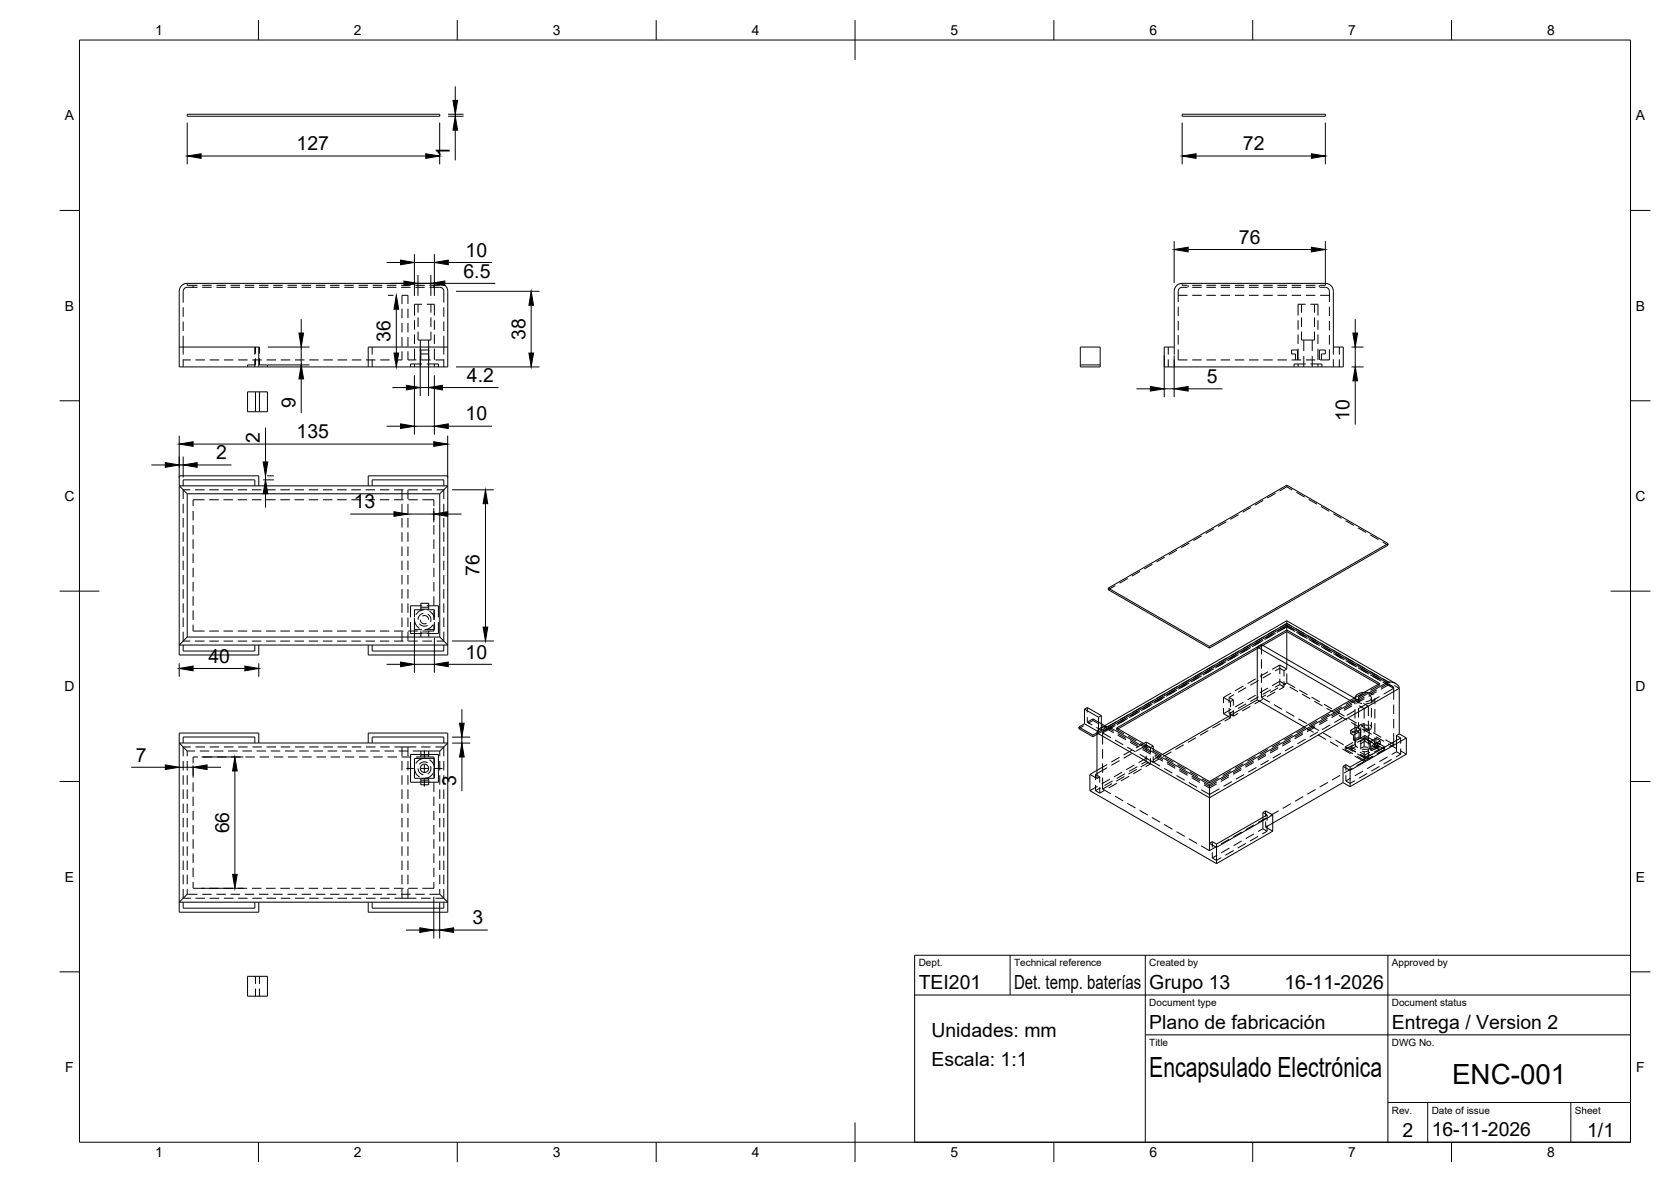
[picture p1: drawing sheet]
<svg xmlns="http://www.w3.org/2000/svg" width="420mm" height="297mm" viewBox="0 0 420 297" stroke-linecap="round" stroke-linejoin="round" font-family="sans-serif">
<!-- layer: Hidden -->
<g fill="none" stroke="#000" stroke-width=".25">
<path d="M46.1 77.2v2.4M47.1 71.2v.5h2.6M48.6 71.7v.5M49.7 72.2h-2.6a1 1 0 0 0-1 1v2.8M50.8 72.2h2.4M50.8 71.7h2.4M54.4 72.2h2.4M54.4 71.7h2.4M58 72.2h2.4M58 71.7h2.4M61.6 72.2h2.3M61.6 71.7h2.3"/>
<path d="M65.1 72.2h2.4M65.1 71.7h2.4M68.7 72.2h2.4M68.7 71.7h2.4M72.3 72.2h2.4M72.3 71.7h2.4M75.8 72.2h2.4M75.8 71.7h2.4M79.4 72.2h2.4M79.4 71.7h2.4M83 72.2h2.4M83 71.7h2.4"/>
<path d="M86.6 72.2h2.3M86.6 71.7h2.3M90.1 72.2h2.4M90.1 71.7h2.4M93.7 72.2h2.4M93.7 71.7h2.4M97.3 72.2h2.4M97.3 71.7h2.4M100.9 72.2h2.3M100.9 71.7h2.3M101.1 76.4v-2.2h1.5v2.2M101.1 77.6v2.4"/>
<path d="M102.6 77.6v2.4M104.4 72.2h2.4M104.4 71.7h2.4M105.1 76.5v2.1M105.1 79.8v2.4M106.1 76.5h-1.9v2.8M107.3 76.5h1.9v2.8M108 72.2h2.6a1 1 0 0 1 1 1v2.8M108.4 76.5v2.1M108.4 79.8v2.4M109.1 71.7v.5M110.6 71.2v.5h-2.6"/>
<path d="M111.6 77.2v2.4M296.2 74.2h2.4M296.2 77.1v2.3M297.2 71.2v.5h1.4M298.6 72.2h-1.4a1 1 0 0 0-1 1v2.7M298.7 71.7v.5M299.8 74.2h2.4M299.8 72.2h2.4M299.8 71.7h2.4M303.3 74.2h2.4M303.3 72.2h2.4M303.3 71.7h2.4"/>
<path d="M306.9 74.2h2.4M306.9 72.2h2.4M306.9 71.7h2.4M310.5 74.2h2.4M310.5 72.2h2.4M310.5 71.7h2.4M314 74.2h2.4M314 72.2h2.4M314 71.7h2.4M317.6 74.2h2.4M317.6 72.2h2.4M317.6 71.7h2.4"/>
<path d="M321.2 74.2h2.4M321.2 72.2h2.4M321.2 71.7h2.4M324.8 74.2h2.4M324.8 72.2h2.4M324.8 71.7h2.4M327.3 76.5v2.1M327.3 79.8v2.4M328.3 76.5h-1.9v2.8M328.4 74.2h2.3M328.4 72.2h2.3M328.4 71.7h2.3"/>
<path d="M329.5 76.5h1.9v2.8M330.5 76.5v2.1M330.5 79.8v2.4M331.7 71.7v.5M331.9 72.2h1.3a1 1 0 0 1 1.1 1v2.7M331.9 74.2h2.4M333.2 71.2v.5h-1.3M334.3 77.1v2.3M46.1 90.5h1.9M46.1 80.8v2.4M46.1 84.4v4.7M46.1 90.3v1.9"/>
<path d="M49.1 90.5h2.4M52.7 90.5h2.4M56.3 90.5h2.4M59.9 90.5h2.4M63.5 90.5h2.3M64.1 87.2v1.9M64.1 90.3v1.9M64.2 87.2v1.7M64.2 90.1v1.6h-1.9v.5M65.1 87.2h.1v1.7M65.2 90.1v1.6h2v.5M67 90.5h2.4"/>
<path d="M70.6 90.5h2.4M74.2 90.5h2.4M77.7 90.5h2.4M81.3 90.5h2.4M84.9 90.5h2.4M88.5 90.5h2.3M92 90.5h2.4M93.6 87.2v1.9M93.6 90.3v1.9M95.6 90.5h2.4M101.1 88.3v2.2h-1.9M101.1 81.1v2.4"/>
<path d="M101.1 84.7v2.4M102.6 88.3v2.2h2.1M102.6 81.1v2.4M102.6 84.7v2.4M104.2 80.5v2.4M104.2 84.1v2.3M104.2 87.6v2.9M104.2 91.5v.7M105.1 83.3v2.2h3.3v-2.2M105.7 85.5v2.7M105.7 89.4v2.8M105.8 88.9h2"/>
<path d="M105.9 90.5h2.4M106.1 91.5h-2.9v.7M107.3 91.5h2.9v.7M107.8 85.5v6.7M107.8 88h-2v2.5M109.2 80.5v2.4M109.2 84.1v2.3M109.2 87.6v2.9M109.2 91.5v.7M109.5 90.5h2.1M111.6 80.8v2.4M111.6 84.4v4.7"/>
<path d="M111.6 90.3v1.9M293.8 87.2v1.9M293.8 90.3v1.9M295.3 87.2v1.9M295.3 90.3v1.9M296.2 87.8v2.7h2.4M296.2 80.7v2.3M296.2 84.2v2.4M299.8 90.5h2.4M303.3 90.5h2.4M306.9 90.5h2.4M310.5 90.5h2.4"/>
<path d="M314 90.5h2.4M317.6 90.5h2.4M321.2 90.5h2.4M324.8 90.5h2.4M325.8 90.5v-1.6h-1v-.9h1.4v2.5M326.4 80.5v2.4M326.4 84.1v2.3M326.4 87.6v2.9M326.4 91.5v.7M327.3 83.3v2.2h3.2v-2.2M327.8 85.5v2.7M327.8 89.4v2.8"/>
<path d="M328.3 91.5h-2.9v.7M328.4 90.5h2.3M329.5 91.5h2.9v.7M329.9 85.5v2.7M329.9 89.4v2.8M331.4 80.5v2.4M331.4 84.1v2.3M331.4 87.6v2.9M331.4 91.5v.7M331.7 90.5v-2.5h1.5v.9h-.9v1.6M334.3 87.8v2.7h-2.4M334.3 80.7v2.3"/>
<path d="M334.3 84.2v2.4M335.3 87.2v1.9M335.3 90.3v1.9M336.8 87.2v1.9M336.8 90.3v1.9M46.1 126.6v2.4M46.1 130.2v2.4M46.1 133.8v2.3M46.1 137.3v2.4M47.9 123.1h-1.8v2.3M48.6 128.4v2.4M48.6 132v2.4"/>
<path d="M48.6 135.5v2.4M48.6 139.1v2.4M49 123.1h2.4M51.4 125.6h-2.8v1.6M52.6 123.1h2.4M52.6 125.6h2.4M56.2 123.1h2.4M56.2 125.6h2.4M59.8 123.1h2.3M59.8 125.6h2.3M63.4 123.1h2.3M63.4 125.6h2.3"/>
<path d="M66.9 123.1h2.4M66.9 125.6h2.4M70.5 123.1h2.4M70.5 125.6h2.4M74.1 123.1h2.3M74.1 125.6h2.3M77.6 123.1h2.4M77.6 125.6h2.4M81.2 123.1h2.4M81.2 125.6h2.4M84.8 123.1h2.4M84.8 125.6h2.4"/>
<path d="M88.3 123.1h2.4M88.3 125.6h2.4M91.9 123.1h2.4M91.9 125.6h2.4M95.5 123.1h2.4M95.5 125.6h2.4M99.1 123.1h2.4M99.1 125.6h2.4M101.1 123.1v2.3M101.1 126.6v2.4M101.1 130.2v2.4M101.1 133.8v2.3"/>
<path d="M101.1 137.3v2.4M102.6 123.1v2.3M102.6 126.6v2.4M102.6 130.2v2.4M102.6 133.8v2.3M102.6 137.3v2.4M102.6 123.1h2.4M102.6 125.6h2.4M106.2 125.6h2.9v1.6M106.2 123.1h2.4M109.1 128.4v2.4M109.1 132v2.4"/>
<path d="M109.1 135.5v2.4M109.1 139.1v2.4M109.8 123.1h1.8v2.3M111.6 126.6v2.4M111.6 130.2v2.4M111.6 133.8v2.3M111.6 137.3v2.4M296 138.2l-2.1 1.2M299 136.4l-2 1.3M302.1 134.7l-2 1.2M305.2 132.9l-2 1.2M308.3 131.1l-2 1.2"/>
<path d="M311.4 129.3l-2 1.2M314.5 127.5l-2 1.2M317.6 125.8l-2 1.1M320.7 124l-2.1 1.2M323.6 121.9v.4M323.6 122.3l1.3 .8M323.6 122.3l-1.9 1.1M326 123.7l2 1.2M329.1 125.5l2 1.2M332.1 127.3l2.1 1.2M335.3 129.1l2 1.2M338.3 130.9l2.1 1.1"/>
<path d="M341.4 132.6l2.1 1.2M344.5 134.4l2.1 1.2M347.6 136.2l1.4 .8M46.1 140.9v2.4M46.1 144.5v2.4M46.1 148v2.4M46.1 151.6v2.4M46.1 155.2v2.4M46.1 158.8v2.3h1.8M48.6 142.7v2.4M48.6 146.3v2.3M48.6 149.8v2.4"/>
<path d="M48.6 153.4v2.4M48.6 157v1.6h2.8M52.6 158.6h2.4M56.2 158.6h2.4M59.8 158.6h2.3M63.4 158.6h2.3M66.9 158.6h2.4M70.5 158.6h2.4M74.1 158.6h2.3M77.6 158.6h2.4M81.2 158.6h2.4M84.8 158.6h2.4"/>
<path d="M88.3 158.6h2.4M91.9 158.6h2.4M95.5 158.6h2.4M99.1 158.6h2.4M101.1 140.9v2.4M101.1 144.5v2.4M101.1 148v2.4M101.1 151.6v2.4M101.1 155.2v2.4M101.1 158.8v2.3M102.6 140.9v2.4M102.6 144.5v2.4"/>
<path d="M102.6 148v2.4M102.6 151.6v2.4M102.6 155.2v2.4M102.6 158.8v2.3M102.6 158.6h2.4M103.2 156.3v2.9h2.9M104.2 156.3v1.9h1.9M104.2 155.8l.3 1 1 1.1M105.5 156.8a1.61 1.61 0 0 0 2 .3M105.7 155.7a1.05 1.05 0 0 0 1.6 .9M105.8 151.6h2v1.5h-2zM105.8 158.6v1.5"/>
<path d="M105.8 152.6h2M105.8 159.1h2M106.1 153.2h-1.9v1.9M106.1 152.2h-2.9v2.9M106.2 154.8a1.06 1.06 0 0 1 1.6 .9M106.4 154.1a1.59 1.59 0 0 0-1.3 1.6M106.7 153.2l-1.4 .4-.7 .9M107.3 153.2h1.9v1.9M107.3 152.2h2.9v2.9M107.5 154.3a1.6 1.6 0 0 1 .7 2M107.8 158.6v1.5M108 153.6l.9 .8 .3 1.3"/>
<path d="M108.9 157l-1 .9-1.2 .3M109.1 142.7v2.4M109.1 146.3v2.3M109.1 149.8v2.4M109.1 153.4v2.4M109.1 157v1.6h-2.9M109.2 156.3v1.9h-1.9M110.2 156.3v2.9h-2.9M111.6 140.9v2.4M111.6 144.5v2.4M111.6 148v2.4M111.6 151.6v2.4"/>
<path d="M111.6 155.2v2.4M111.6 158.8v2.3h-1.8M280.5 147.2l-1.8 1M283.6 145.4l-2.1 1.2M286.7 143.6l-2.1 1.2M289.8 141.8l-2.1 1.2M292.8 140l-2 1.2M320.2 159.1l-2.1 1.2M323.6 157.2v.3M323.6 157.5h.1M323.6 157.1v.1M323.6 157.5v.8"/>
<path d="M323.6 157.2l1.8 1M323.6 157.2l-2.4 1.3M326.5 158.8l2 1.2M49 161.1h2.4M52.6 161.1h2.4M56.2 161.1h2.4M59.8 161.1h2.3M63.4 161.1h2.3M66.9 161.1h2.4M70.5 161.1h2.4M74.1 161.1h2.3M77.6 161.1h2.4"/>
<path d="M81.2 161.1h2.4M84.8 161.1h2.4M88.3 161.1h2.4M91.9 161.1h2.4M95.5 161.1h2.4M99.1 161.1h2.4M102.6 161.1h2.4M106.2 161.1h2.4M273.4 177.8v1.2M286.2 178.7l-2.1 1.2M289.2 176.9l-2 1.2M292.4 175.1l-2.1 1.2"/>
<path d="M295.4 173.4l-2 1.1M298.5 171.6l-2 1.2M301.6 169.8l-2 1.2M304.7 168l-2 1.2M307.6 179.4l1.8 1M307.6 175.3v1.4M307.6 177.9v1.5M307.6 175.3l1.8 1M307.8 166.2l-2 1.2M309.1 179.4l1 .6M309.1 175.3l1 .6M309.1 175.3v1.4"/>
<path d="M309.1 177.9v1.5M309.4 176.3v1.4M309.4 178.9v1.5M309.6 178.3l-2 1.1M309.6 174.2l-2 1.1M310.1 175.9l-.7 .4M310.1 175.9v1.4M310.1 178.5v1.5M310.3 178.7l-1.2 .7M310.3 174.6l-1.2 .7M310.9 164.4l-2 1.2M311.3 179.3l-1.2 .7"/>
<path d="M312.7 176.5l-2.1 1.2M312.7 172.4l-2.1 1.2M313.4 176.9l-2.1 1.2M313.4 172.8l-2.1 1.2M314 162.7l-2 1.1M314.4 177.5l-2 1.2M315.7 174.7l-2 1.2M315.7 170.6l-2 1.2M316.1 162.6l.4 .2M316.1 162.6v.4M316.5 175.1l-2.1 1.2M316.5 171l-2.1 1.2"/>
<path d="M317.1 160.9l-2.1 1.2M317.2 162l.3 .2M317.2 162l-1.1 .6M317.2 175.3l2.1 1.2M317.2 162v2.5M317.2 165.7v2.3M317.2 169.2v2.4M317.2 172.8v2.5M317.5 175.7l-2.1 1.2M318.3 174.6l-1.1 .7M318.8 172.9l-2 1.2M318.8 168.8l-2 1.2"/>
<path d="M319.6 173.3l-2.1 1.2M319.6 169.2l-2.1 1.2M320.3 177.1l2.1 1.2M320.6 173.9l-2.1 1.2M321.4 172.9l-2.1 1.1M321.8 172l1.1 .6M321.8 172l-1.2 .7M321.8 167.1v2.3M321.8 170.6v1.4M321.8 167.1l1.8 1-.7 .4M321.8 167.1l-1.9 1.1M322.9 172.6l-1.3 .7"/>
<path d="M322.9 168.5l-1.1-.6-1.2 .7M322.9 168.5v1.5M322.9 171.2v1.4M323.3 172l-1.5-.8-1.9 1.1M323.4 178.8l2.1 1.3M323.6 171.6l2 1.2M323.6 171.6l-1.2 .7M323.6 165.7v2.3M323.6 169.2v2.4M324.3 172.6l2 1.2M326.7 173.4l2 1.2M327.4 174.4l2 1.2"/>
<path d="M329.6 160.6l2 1.2M329.8 175.2l2 1.2M330.5 176.2l2 1.2M332.7 162.4l2 1.2M332.9 177l2 1.2M333.6 178l2 1.2M334.3 179.4l-2.1 1.2M335.7 164.2l2.1 1.2M336 178.8l2 1.1M336.7 179.8l2 1.2M336.9 178.7l-2.1 1.2M337.4 177.7l-2.1 1.1"/>
<path d="M338.8 166l2.1 1.2M339.4 176l1.3 .7M340 177l-2.1 1.1M340.5 175.9l-2.1 1.1M340.5 175.4l1.3 .8M340.7 175.4v1.6M340.7 178.2v2.4M340.7 175.3a1.73 1.73 0 0 0 1.8 1.5M341.6 175.4v1.3M341.6 177.9v2.4M341.7 177.3l1.3 .8M341.9 167.8l2.1 1.1"/>
<path d="M342.8 176.7l1.3 .8M343 174l1.3 .1 1 .6M343 178.1v2.5M343 174.5a1.04 1.04 0 0 0-1.3 1.3l.4 .3M343.1 175.2l-2.1 1.2M343.6 174.1l-2.1 1.2M344.1 177.5v2.4M344.1 177.5l-1.1 .6M344.4 174.8a.75 .75 0 0 1 .4 .8 .75 .75 0 0 1-.8 .6l-.6 .1M344.8 175.4v1.3M344.8 177.9v2.4M345 169.5l2.1 1.2"/>
<path d="M345.6 175.8l-.8 .7-1.2 .4M345.7 175.4v1.6M345.7 178.2v2.4M346.2 173.4l-2.1 1.2M346.5 172l.4 .2M346.9 172.2l-2.3 1.3M346.9 171.8v.4M348.1 171.3l1.9 1.1M348.7 171.5l.3 .3M349 172.2a1.29 1.29 0 0 1 1.4 .8v2.9M349 171.8l-1.8 1M349 171.4v.4"/>
<path d="M350.4 177.1v2.3M46.1 187.7l1 1M46.1 186.7h-1l1 1M46.1 187.7v2.4M46.1 191.2v2.4M46.1 194.8v2.4M46.1 198.4v2.4M46.1 187.7h1.9M47.1 188.7v1.4M47.1 191.2v2.4M47.1 194.8v2.4M47.1 198.4v2.4"/>
<path d="M47.1 188.7h1.9M48.6 193v2.4M48.6 196.6v2.4M49.1 187.7h2.4M49.8 190.2h-1.2v1.6M50.2 188.7h2.4M51 190.2h2.4M52.7 187.7h2.4M53.8 188.7h2.4M54.6 190.2h2.3M56.3 187.7h2.4M57.4 188.7h2.4"/>
<path d="M58.1 190.2h2.4M59.9 187.7h2.4M61 188.7h2.3M61.7 190.2h2.4M63.5 187.7h2.3M64.1 186.7h1M64.5 188.7h2.4M65.3 190.2h2.3M67 187.7h2.4M68.1 188.7h2.4M68.9 190.2h2.3M70.6 187.7h2.4"/>
<path d="M71.7 188.7h2.4M72.4 190.2h2.4M74.2 187.7h2.4M75.2 188.7h2.4M76 190.2h2.4M77.7 187.7h2.4M78.8 188.7h2.4M79.6 190.2h2.4M81.3 187.7h2.4M82.4 188.7h2.4M83.1 190.2h2.4M84.9 187.7h2.4"/>
<path d="M86 188.7h2.3M86.7 190.2h2.4M88.5 187.7h2.3M89.5 188.7h2.4M90.3 190.2h2.4M92 187.7h2.4M92.6 186.7h1M93.1 188.7h2.4M93.9 190.2h2.3M95.6 187.7h2.4M96.7 188.7h2.4M97.4 190.2h2.4"/>
<path d="M99.2 187.7h5.5M100.2 188.7h2.4M101 190.2h2.4M101.1 187.7v2.4M101.1 191.2v2.4M101.1 194.8v2.4M101.1 198.4v2.4M102.6 187.7v2.4M102.6 191.2v2.4M102.6 194.8v2.4M102.6 198.4v2.4M103.8 188.7h6.8"/>
<path d="M104.2 193.1l.4 1.3 .9 .8M104.6 190.2h4.5v1.6M105.1 193.1a1.59 1.59 0 0 0 1.3 1.6M105.8 195.7h2v1.5h-2zM105.8 188.7v1.5M105.8 189.7h2M105.8 196.2h2M105.9 187.7h2.4M106.7 190.6l-1.2 .3-.9 1M107.5 191.7a1.61 1.61 0 0 0-2 .4M107.8 188.7v1.5M108 190.9l1 1.1 .2 1.1"/>
<path d="M108.2 192.5a1.6 1.6 0 0 1-.7 2M108.9 194.3l-.8 .9-1.4 .4M109.1 193v2.4M109.1 196.6v2.4M109.5 187.7h2.1M110.6 188.7v1.4M110.6 191.2v2.4M110.6 194.8v2.4M110.6 198.4v2.4M111.6 187.7l-1 1M111.6 186.7h1l-1 1M111.6 187.7v2.4"/>
<path d="M111.6 191.2v2.4M111.6 194.8v2.4M111.6 198.4v2.4M272.5 182.4l-1.2 .7M273.4 181.5l1.2 .7M273.4 180.2v1.3M274.8 180.7l2.1 1.2M274.8 180.7l-1.4 .8M274.8 181.1l-1.2 .7M274.8 180.7v.4M274.8 181.1l1.3 .7M275.5 198.7l1 .6"/>
<path d="M275.5 194.6v1.5M275.5 197.3v1.4M275.7 182.8l1.2 .7M275.8 194.8l.7 .4M275.9 183.8l.3 .1M276 197.6l-2 1.1M276.2 183.3v.6M276.2 183.9l-.4 .3M276.5 195.2v1.5M276.5 197.9v1.4M276.5 195.2l-.7 .4M276.7 198l-1.2 .7"/>
<path d="M276.9 182.9v.6M277.1 182.4l1.2 .7M277.2 198.3l2.1 1.2M277.2 188.3v2.3M277.2 191.8v2.4M277.2 195.4v2.9M277.7 198.6l-1.2 .7M277.8 182.4l.5 .3M278.3 182.7l-1.4 .8M278.3 182.7v.4M278.3 183.1l-2.5 1.5M278.4 192.1l-2.6 1.5"/>
<path d="M278.4 192.9l-2.6 1.5M278.7 183.4a1.35 1.35 0 0 0-1.5 .8v2.9M278.7 182.5v.5M278.7 183l1.3 .8M279 182.8l-.3 .2M279.1 195.8l-2.1 1.2M279.6 196.9l-2.4 1.4M279.8 196.2l-2.1 1.2M280 182.3l-2.4 1.3M280.8 183.4l1.8 1M280.8 183v.4M280.8 196.8l-2 1.2"/>
<path d="M281.1 184.3l2 1.2M281.1 183.2l-.3 .2M281.5 190.3l-2.1 1.2M281.5 191.1l-2.1 1.2M282.2 194l-2.1 1.2M282.7 195.1l-2.1 1.2M282.9 194.4l-2.1 1.2M283.1 180.5l-2.1 1.2M283.7 185l2 1.2M283.9 195.1l-2 1.1M284.2 186.1l2 1.2M284.6 188.5l-2.1 1.2"/>
<path d="M284.6 189.4l-2.1 1.1M285.2 192.2l-2 1.2M285.8 193.3l-2.1 1.2M286 192.7l-2.1 1.2M286.8 186.8l2 1.2M287 193.3l-2.1 1.2M287.3 187.9l2 1.2M288.2 191.4l1.1 .6M288.2 191.4l-1.2 .7M288.2 186.5l-2.6 1.4M288.2 186.5v2.2M288.2 189.9v1.5"/>
<path d="M288.2 186.5l1.8 1M288.9 191.6l-2.1 1.2M289.3 192l-1.2 .7M289.3 187.9v1.4M289.3 190.5v1.5M289.3 187.9l-1.1-.6-2.6 1.5M289.9 188.6l2 1.2M290 191.6l-1.8-1.1-1.9 1.2M290 187.5l-.7 .4M290 187.5v1.4M290 190.1v1.5M290.3 189.7l2.1 1.2"/>
<path d="M291.4 190.7l-1.4 .9M292.3 189.6l-2.4 1.4M292.9 190.4l2.1 1.2M293.4 191.5l2.1 1.2M294.5 188.9l-2 1.2M296.1 192.2l2 1.1M296.5 193.3l2.1 1.1M297.6 187.2l-2 1.1M299.1 193.9l2.1 1.2M299.6 195l2.1 1.2M300.7 185.4l-2 1.2M302.2 195.7l1.9 1.1"/>
<path d="M303.8 183.6l-2 1.2M304.1 196.4v.4M305.9 196.6l-1.8 1-1.4-.8M306.4 195.5l-2.3 1.3M306.9 181.8l-2.1 1.2M309 194.8l-2 1.2M309.4 180.4l-1.5 .8M309.5 193.7l-2.1 1.2M312.1 193l-2.1 1.2M312.6 191.9l-2.1 1.2M315.2 191.2l-2.1 1.2M315.7 190.1l-2.1 1.2"/>
<path d="M318.3 189.4l-2 1.2M318.8 188.3l-2.1 1.2M321.4 187.6l-2.1 1.2M321.9 186.6l-2.1 1.2M324.5 185.9l-2.1 1.2M325 184.8l-2.1 1.2M326.5 180.6l2.1 1.2M327.6 184.1l-2.1 1.2M327.9 182.7l2.4 1.4M328.1 183l-2.1 1.2M329.6 182.4l2.1 1.2M330.7 182.3l-2.1 1.2"/>
<path d="M330.8 198.4l-2.1 1.2M331.2 181.2l-2.1 1.2M331.3 184.6l2.1 1.2M332.7 184.2l2.1 1.2M333.8 180.5l-2.1 1.2M333.9 196.6l-2.1 1.2M334.4 186.4l2.1 1.2M335.8 186l2 1.2M337 194.8l-2.1 1.2M337.5 188.2l2.1 1.2M338.2 188.3l2 1.1M338.2 187.7v.6"/>
<path d="M338.2 187.7l2 1.1M338.4 192.2v1.4M338.4 194.8v1.5M338.9 187.8l2.1 1.2M339 180.5l2.1 1.2M339.5 192.8v.8M339.6 195.6l-1.2 .7M339.6 183.5v.8M339.6 184.3l.7 .4M339.7 188.3l1.2 .7M339.7 187.7l1.2 .7M339.7 187.7v.6"/>
<path d="M339.8 181.6l2 1.1M340.1 193l-2.1 1.2M340.2 187.2l-2 1.1M340.2 186.6l-2 1.1M340.3 184.7v1.3M340.6 190l2.4 1.4M340.7 196.2l-1.2 .7-1.1-.6M340.7 181.7v5.2M340.9 187.6l-1.2 .7M340.9 187l-1.2 .7M341 186.2a1.03 1.03 0 0 0 .4 1.7M341 182.7l1.1 .6"/>
<path d="M341 182.7l-1.4 .8M341 183.5l-1.4 .8M341 182.7v.8M341 183.5l.7 .4M341.2 190l2 1.2M341.2 189.4l2 1.1M341.6 181.5v1.3M341.7 185.2l-1.4 .8M341.7 185.2l.4 .2M341.7 183.9v1.3M341.7 183.9l-1.4 .8M341.9 189.6l1.3 .7"/>
<path d="M341.9 189l1.3 .7M342 189.6l2.1 1.2M342.1 183.3l-1.4 .8-1.1-.6M342.1 185.4l-1.4 .8-.4-.2M342.1 183.3v2.1M342.2 182.3l2 1.2M342.2 182.8v2.2M342.2 186.1v2.2M342.7 193.8l-2.1 1.2M342.9 183.4l2 1.1M343 191.4l-1.9 1.1M343 181.7v2.4"/>
<path d="M343 185.3v2.4M343 188.9v2.5M343 181.8a1.22 1.22 0 0 0-1.4 1.2l.5 .5M343.2 185.4l-2 1.2M343.2 185.4l2 1.2M343.2 184.8v.6M343.2 185.7v.6M343.2 189.7v.6M343.2 190.5v.7M343.2 186.3l1.2 .7M343.2 185.7l1.2 .7M343.2 186.3l-1.3 .7"/>
<path d="M343.2 185.7l-1.3 .7M343.2 184.8l-2 1.2M343.2 184.8l2 1.2M343.8 194.4l-2.1 1.2M343.9 182.4l-.9-.2-.7 .3M343.9 187.9l-.9-.2-.7 .3M344 185.5l-2.1 .1M344.1 181.1v2.4M344.1 184.7v2.4M344.1 188.3v2.5M344.1 183.1l-.8 .3-.8-.2M344.1 188.6l-.8 .3-.8-.2"/>
<path d="M344.3 182.8v2.2M344.3 186.1v2.2M344.4 182.1a.76 .76 0 0 1 .4 .9 .76 .76 0 0 1-.8 .6l-.6 .1M344.4 189.6l-1.2 .7M344.4 189l-1.2 .7M344.5 188.1l-1 .2-1.1-.1M344.6 188.4l.3 .2M344.6 186.4l1 .6M344.6 186.4v2M344.8 181.5v1.3M344.9 187.4v1.2M345 185.9a1.02 1.02 0 0 1 .4 1.7"/>
<path d="M345.2 190l-2 1.2M345.2 189.4l-2 1.1M345.2 190.1l-1.1 .7M345.2 184.1l2.1 1.2M345.5 187.6l1.2 .7M345.5 187l1.2 .7M345.6 187v.8l-.7-.4M345.7 181.7v2.4M345.7 185.3v1.6M345.8 192l-2.1 1.2M345.9 185.1l2.1 1.2M346 185.6v2l.4 .2"/>
<path d="M346 185.6l1 .6M346 185.6l-1.4 .8M346.2 187.2l1.9 1.1M346.2 186.6l1.9 1.1M346.4 187.8l-1.5 .8M346.4 186.6v1.2M346.4 186.6l.6 .4M346.4 186.6l-1.5 .8M346.7 188.3l-1.2 .7M346.7 187.7v.6M346.7 187.7l-1.2 .7M346.9 192.6l-2.1 1.2"/>
<path d="M347 187l-2.4 1.4M347 186.2l-1.4 .8M347 186.2v.8M348.1 188.3l-1.9 1.1M348.1 187.7v.6M348.1 187.7l-1.9 1.1M348.3 188.3l-2.1 1.2M348.3 185.9l2.1 1.2M348.9 190.2l-2.1 1.2M349 186.9l2.1 1.2M349.9 190.8l-2 1.2M350.4 180.6v2.4"/>
<path d="M350.4 184.2v2.9M350.4 187.1l-1.1 .6M351.1 188.9l-1.2 .7M351.1 188.9l1.1 .6M351.1 186.1v2.8M352.1 188.7l1.5 .8M352.2 189.5l-1.2 .7M352.2 185.4v1.5M352.2 188.1v1.4M46.1 202v2.4M46.1 205.5v2.4M46.1 209.1v2.4"/>
<path d="M46.1 212.7v2.4M46.1 216.2v2.4M46.1 219.8v2.4M47.1 202v2.4M47.1 205.5v2.4M47.1 209.1v2.4M47.1 212.7v2.4M47.1 216.2v2.4M47.1 219.8v2.4M48.6 200.2v2.4M48.6 203.8v2.3M48.6 207.3v2.4"/>
<path d="M48.6 210.9v2.4M48.6 214.5v2.4M48.6 218v2.4M101.1 202v2.4M101.1 205.5v2.4M101.1 209.1v2.4M101.1 212.7v2.4M101.1 216.2v2.4M101.1 219.8v2.4M102.6 202v2.4M102.6 205.5v2.4M102.6 209.1v2.4"/>
<path d="M102.6 212.7v2.4M102.6 216.2v2.4M102.6 219.8v2.4M109.1 200.2v2.4M109.1 203.8v2.3M109.1 207.3v2.4M109.1 210.9v2.4M109.1 214.5v2.4M109.1 218v2.4M110.6 202v2.4M110.6 205.5v2.4M110.6 209.1v2.4"/>
<path d="M110.6 212.7v2.4M110.6 216.2v2.4M110.6 219.8v2.4M111.6 202v2.4M111.6 205.5v2.4M111.6 209.1v2.4M111.6 212.7v2.4M111.6 216.2v2.4M111.6 219.8v2.4M280.4 200.1l2 1.2M283.4 201.9l2.1 1.2M286.6 203.7l2 1.1"/>
<path d="M289.6 205.4l2.1 1.2M292.7 207.2l2.1 1.2M295.8 209l2.1 1.2M298.9 210.8l2.1 1.2M302 212.6l2.1 1.2M304.1 211.9v1.9M304.8 211.5v1.5M304.8 214.2v1.4M305.9 212.1v.8M306 212.7l-1.9 1.1M306 214.9l-1.2 .7M307.1 215.5l-1.2 .7-1.1-.6"/>
<path d="M309.1 213.1l-2.1 1.2M309.1 210.9l-2.1 1.2M310.2 213.7l-2.1 1.2M312.2 211.3l-2 1.2M312.2 209.1l-2.1 1.2M313.3 211.9l-2.1 1.2M315.3 209.6l-2.1 1.1M315.3 207.3l-2.1 1.2M316.4 210.2l-2.1 1.2M317.5 208.3l-1.2 .7M317.5 208.3l1.1 .6M317.5 205.4v2.9"/>
<path d="M318.2 207.9l1.8 1M318.2 203.8v1.4M318.2 206.4v1.5M318.4 205.5l-2.1 1.2M318.6 208.9l-1.2 .7M318.6 204.8v1.4M318.6 207.4v1.5M320 206.8l-1.8 1.1M321.5 203.8l-2.1 1.1M324.6 202l-2.1 1.2M327.7 200.2l-2.1 1.2M46.1 225.7l-1 1h1"/>
<path d="M46.1 223.4v2.3M46.1 225.7h1.9M47.1 224.7l-1 1M47.1 223.4v1.3M47.1 224.7h2.6M48.6 221.6v1.6h2.8M49.1 225.7h2.4M50.8 224.7h2.4M52.6 223.2h2.4M52.7 225.7h2.4M54.4 224.7h2.4M56.2 223.2h2.4"/>
<path d="M56.3 225.7h2.4M58 224.7h2.4M59.8 223.2h2.3M59.9 225.7h2.4M61.6 224.7h2.3M63.4 223.2h2.3M63.5 225.7h2.3M64.1 226.7h1M65.1 224.7h2.4M66.9 223.2h2.4M67 225.7h2.4M68.7 224.7h2.4"/>
<path d="M70.5 223.2h2.4M70.6 225.7h2.4M72.3 224.7h2.4M74.1 223.2h2.3M74.2 225.7h2.4M75.8 224.7h2.4M77.6 223.2h2.4M77.7 225.7h2.4M79.4 224.7h2.4M81.2 223.2h2.4M81.3 225.7h2.4M83 224.7h2.4"/>
<path d="M84.8 223.2h2.4M84.9 225.7h2.4M86.6 224.7h2.3M88.3 223.2h2.4M88.5 225.7h2.3M90.1 224.7h2.4M91.9 223.2h2.4M92 225.7h2.4M92.6 226.7h1M93.7 224.7h2.4M95.5 223.2h2.4M95.6 225.7h2.4"/>
<path d="M97.3 224.7h2.4M99.1 223.2h2.4M99.2 225.7h5.5M100.9 224.7h2.3M101.1 223.4v2.3M102.6 223.4v2.3M102.6 223.2h2.4M104.4 224.7h2.4M105.9 225.7h2.4M108 224.7h2.6M109.1 221.6v1.6h-2.9M109.5 225.7h2.1"/>
<path d="M110.6 224.7l1 1M110.6 223.4v1.3M111.6 225.7l1 1h-1M111.6 223.4v2.3M64.2 245.3v2M64.2 248.4v1.9M65.2 245.3v2M65.2 248.4v1.9"/>
</g>
<!-- layer: Visible -->
<g fill="none" stroke="#000" stroke-width=".25">
<path d="M47.1 28.7h63.5v.5h-63.5zM297.2 28.7h36v.5h-36zM45.7 71.8l.7-.5 .7-.1h63.5a2.02 2.02 0 0 1 2 2v19h-67.5v-19l.2-.9zM295.8 71.8l.8-.5 .6-.1h36a2.02 2.02 0 0 1 2.1 2v14h2.5v5h-45.1v-5h2.6v-14v-.6zM45.1 87.2h20v5M62.3 98.5h4.9v5h-4.9zM64.2 98.5v5M65.2 98.5v5M112.6 87.2h-20v5M271.6 87.2h5v5h-5zM271.6 91.7h5M46.1 122.1v-1.5h18v1.5"/>
<path d="M47.1 124.1l-2-2h67.5l-2 2M47.1 124.1v36M47.1 124.1h63.5M65.1 122.1v-2.5h-20v45h20v-2.5M92.6 122.1v-2.5h20v45h-20v-2.5M93.6 122.1v-1.5h18v1.5M110.6 124.1v36M349 136.6v.4l-44.9 25.9M349 136.6l-25.4-14.7-44.9 25.9M349 136.6l-44.9 25.9M278.7 147.8l25.4 14.7M278.7 147.8v.4l25.4 14.7"/>
<path d="M323.6 156v.7M323.6 156.7v.4M323.6 158.3v7.4M323.6 157.1l25.1 14.4M323.6 156.7l25.4 14.7M323.6 156.7l-44.9 25.8M323.6 157.1l-44.6 25.7M323.6 156l27.4 15.8M323.6 156l-47 27M46.1 162.1v1.5h18v-1.5M47.1 160.1l-2 2h67.5l-2-2M47.1 160.1h63.5"/>
<path d="M93.6 162.1v1.5h18v-1.5M272.7 178.2l3.5 2M272.7 178.2v3.7M272.7 178.2l.7-.4 3.5 2M276.9 179.8v3.1M276.9 179.8l-.7 .4M304.1 162.5v.4M316.1 175.9l11.8 6.8M316.1 175.9l-23.8 13.7M316.1 163v12.9M316.5 162.8l22.9 13.2M317.5 162.2l23 13.2"/>
<path d="M343 174h-.6a2.02 2.02 0 0 0-1.7 1.3M346.5 172l-22.9-13.3-42.5 24.5M349 171.4a2.46 2.46 0 0 1 2.8 1.6v11.4M349 171.4l-44.9 25.8M45.1 184.2h20v2.5h27.5v-2.5h20v45h-20v-2.5h-27.5v2.5h-20zM46.1 185.2h18v1.5h-18zM93.6 185.2h18v1.5h-18zM103.2 189.6h7v7h-7zM104.2 190.6h5v5h-5zM271.3 182.7v.4l3.5 2.1M271.3 182.7l3.5 2M272.7 181.9l3.2 1.9"/>
<path d="M272.7 181.9l-1.4 .8M274 194.6v4.1l31.9 18.3M274.8 184.7v.5M275.8 184.6l-1 .6M275.8 184.2l-1 .5M275.8 184.2v11.4l-1.8-1M275.8 193.6l-1.8 1M275.8 194.4l-.3 .2 .3 .2M276.2 180.2v3.1M276.9 181.9l.9 .5M278.7 182.5a2.46 2.46 0 0 0-2.9 1.7M278.7 182.5l25.4 14.7"/>
<path d="M280.8 183l42.8-24.7 23.3 13.5-42.8 24.6zM304.1 197.2v14.7M337.7 196.7l1.8 1M337.7 196.7l-17.7 10.1M337.7 192.6v4.1M337.7 192.6l1.8 1M339.5 193.6v4.1M351.1 184.8l1.1 .6-12.7 7.4-1.1-.6-.7 .4M351.1 184.8v1.3M351.8 184.4l1.8 1M351.8 184.4l-.7 .4M353.6 185.4v4.1l-14.1 8.2"/>
<path d="M353.6 185.4l-14.1 8.2M304.1 211.9l1.8 1M305.9 212.9v4.1M317.5 204.2l.7-.4 1.8 1M317.5 204.2l1.1 .6-12.7 7.3-1.1-.6-.7 .4M317.5 204.2v1.2M320 204.8v4.1l-14.1 8.1M320 204.8l-14.1 8.1M46.1 226.7h18v1.5h-18zM93.6 226.7h18v1.5h-18zM62.3 245.3h4.9v5h-4.9z"/>
<circle cx="106.7" cy="193.1" r="1.05"/>
</g>
<!-- layer: Visible Narrow -->
<path d="M351.8 173l-47.7 27.5-28.3-16.3" fill="none" stroke="#000" stroke-width=".25"/>
<!-- layer: Hidden Narrow -->
<g fill="none" stroke="#000" stroke-width=".25">
<path d="M320 159.5l-2.1 1.2M320.7 159.1l-2.1 1.2M320.8 158.2l-2 1.2M323.6 157.5l2 1.2M323.6 157.5l1.3 .8M323.6 157.5l-2.6 1.4M324.8 157.4l-1.2-.7-1.7 1M325.8 158l2.1 1.2M326 158.9l2 1.2M326.7 159.3l2 1.2M328.9 159.8l2.1 1.2M283.7 179.6l-2.1 1.2"/>
<path d="M285.9 179.2l-2 1.1M286.7 178.8l-2.1 1.1M286.8 177.9l-2.1 1.2M289.1 177.4l-2.1 1.2M289.8 177l-2.1 1.2M289.9 176.1l-2.1 1.2M292.1 175.6l-2 1.2M292.8 175.2l-2 1.2M293 174.3l-2.1 1.2M295.2 173.8l-2 1.2M296 173.4l-2.1 1.2M296.1 172.5l-2.1 1.2"/>
<path d="M298.3 172l-2 1.2M299 171.6l-2 1.2M299.2 170.7l-2.1 1.2M301.4 170.3l-2 1.1M302.1 169.8l-2 1.2M302.3 169l-2.1 1.1M304.5 168.5l-2 1.2M305.2 168l-2 1.2M305.4 167.2l-2.1 1.1M307.6 166.7l-2 1.2M308.3 166.3l-2 1.2M308.5 165.4l-2.1 1.2"/>
<path d="M310.7 164.9l-2 1.2M311.4 164.5l-2 1.2M311.6 163.6l-2.1 1.2M313.8 163.1l-2.1 1.2M314.5 162.7l-2 1.2M314.6 161.8l-2 1.2M316.9 161.3l-2.1 1.2M317.6 160.9l-2 1.2M317.8 160l-2.1 1.2M329.1 160.7l2 1.2M329.8 161.1l2 1.2M332 161.6l2.1 1.2"/>
<path d="M332.1 162.5l2.1 1.1M332.9 162.9l2 1.1M335.1 163.4l2.1 1.1M335.3 164.2l2 1.2M336 164.6l2 1.2M336.9 179.1l-2.1 1.2M338.2 165.1l2.1 1.2M338.3 166l2.1 1.2M339 166.4l2.1 1.2M340 177.4l-2.1 1.1M340.7 178.6l-2.1 1.2M341.3 166.9l2.1 1.2"/>
<path d="M341.4 167.8l2.1 1.2M342.2 168.2l2 1.2M343.1 175.6l-2.1 1.2M343.8 176.8l-2.1 1.2M344.4 168.7l2.1 1.2M344.5 169.6l2.1 1.2M345.2 170l2.1 1.2M346.2 173.8l-2.1 1.2M346.9 175l-2.1 1.2M347.5 170.5l2.1 1.2M347.6 171.4l1.4 .8-1.8 1M348.3 171.8l2.1 1.2-2.5 1.4"/>
<path d="M350.6 172.3l1.2 .7M277.5 183.2l-1.7 1M279.8 182.7l-2.6 1.5 2.1 1.2M280.4 186l2 1.2M280.5 182.3l-1.8 1.1 1.3 .8M280.6 181.4l-2.1 1.2M281.1 184.7l2 1.2M282.9 180.9l-2.1 1.2M283.4 187.8l2.1 1.1M283.6 180.5l-2.1 1.2M284.2 186.5l2 1.2M286.6 189.5l2 1.2"/>
<path d="M287.3 188.3l2 1.2M289.6 191.3l2.1 1.2M290.3 190.1l2.1 1.2M292.7 193.1l2.1 1.2M293.4 191.9l2.1 1.2M295.8 194.9l2.1 1.2M296.5 193.7l2.1 1.1M298.9 196.7l2.1 1.2M299.6 195.4l2.1 1.2M305.9 197l-1.8 1-1.4-.8M306.6 198.2l-2.5 1.5-2.1-1.2M309 195.2l-2 1.2"/>
<path d="M309.7 196.4l-2 1.2M312.1 193.4l-2.1 1.2M312.8 194.6l-2.1 1.2M315.2 191.6l-2.1 1.2M315.9 192.9l-2 1.1M318.3 189.9l-2 1.1M319 191.1l-2.1 1.2M321.4 188.1l-2.1 1.2M322.1 189.3l-2.1 1.2M324.5 186.3l-2.1 1.2M325.2 187.5l-2.1 1.2M327.6 184.5l-2.1 1.2"/>
<path d="M328.3 185.7l-2.1 1.2M330.7 182.7l-2.1 1.2M331.4 183.9l-2.1 1.2M333.8 180.9l-2.1 1.2M334.5 182.2l-2.1 1.2M337.6 180.4l-2.1 1.2"/>
</g>
<!-- layer: BORDER -->
<g fill="none" stroke="#000" stroke-width=".25">
<path d="M20 10.1h390v276.9h-390zM65 5.1v5M115 5.1v5M165 5.1v5M215 5.1v10M265 5.1v5M315 5.1v5M365 5.1v5M15 52.9h5M410 52.9h5M15 100.7h5M410 100.7h5"/>
<path d="M15 148.6h10M405 148.6h10M15 196.4h5M410 196.4h5M15 244.2h5M410 244.2h5M65 287v5M115 287v5M165 287v5M215 282.1v9.9M265 287v5M315 287v5"/>
<path d="M365 287v5"/>
</g>
<!-- layer: TITLEBLOCK -->
<path d="M230 240.1h180v46.9h-180zM230 250h180M254 240.1v9.9M288 240.1v46.9M349 240.1v46.9M288 260.1h122M349 277.1h61M359 277.1v9.9M395 277.1v9.9" fill="none" stroke="#000" stroke-width=".25"/>
<!-- layer: Smart Centers -->
<path d="M102.2 193.1h1.8M105.8 193.1h1.8M106.7 188.6v1.8M106.7 192.2v1.8M106.7 195.8v1.9M109.4 193.1h1.9" fill="none" stroke="#000" stroke-width=".25"/>
<!-- layer: FD_Dimensions -->
<g fill="none" stroke="#000" stroke-width=".25">
<path d="M47.1 30.8v10.5M50.6 39.2h56.5M110.6 30.8v10.5M112.7 28.7h3.9M112.7 29.2h3.9M114.5 21.7v3.5M114.5 28.7v.5M114.5 32.7v7.6M297.2 30.8v10.5M300.7 39.2h29M333.2 30.8v10.5M97.2 66h3.5"/>
<path d="M97.6 74.2h1.4M98.1 71.2h3.5M99.7 77.7v11M104.2 63.9v10.5M104.2 66h5M105.1 69.1v5.3M105.1 71.2h3.2M108.3 69.1v5.3M109.2 63.9v10.5M111.8 71.2h12.7M112.7 66h11M114.7 73.2h21"/>
<path d="M133.6 76.7v12M295.2 60.6v10.5M298.7 62.7h31M333.2 60.6v10.5M67.3 87.2h10.5M67.3 91.7h10.5M75.7 80.2v3.5M75.7 87.2v4.5M75.7 95.2v8.6M98.7 97.4h3.5M104.2 94.3v14.9M105.7 87.6v11.9"/>
<path d="M105.7 97.4h2.1M107.8 87.6v11.9M109.2 94.3v14.9M111.3 97.4h14M114.7 92.2h21M285.7 97.7h3.5M292.7 89.3v10.5M292.7 97.7h2.5M295.2 89.3v10.5M298.7 97.7h8.7M339.8 92.2h3.1M339.8 87.2h3.1"/>
<path d="M340.8 80.2v3.5M340.8 87.2v5M340.8 95.7v11M38.1 116.8h3.5M45.1 109.5v10.5M45.1 116.8h1M46.1 114.8v5.2M48.6 111.6h60.5M49.6 116.8h8.6M66.8 107.5v8.6M66.8 119.6v1M67.2 119.6h1.7"/>
<path d="M97.2 107.1h3.5M104.2 107.1h5M112.6 109.5v10.5M112.7 107.1h11M66.2 120.6h2.7M66.8 124.1v3.5M88.1 129.2h11M102.6 129.2h6.5M109.1 127.7v3.6M112.6 129.2h3.5M113.7 123.1h10.5M122.1 126.6v31"/>
<path d="M104.2 155.3v13.8M45.1 166.7v3.4M48.6 168h13M65.1 166.7v3.4M97.2 166.9h3.5M104.2 166.9h5M109.2 160.3v8.8M112.7 166.9h11M113.7 161.1h10.5M116.1 178.2v3.5M33 192.8h8.6M45.1 192.8h3.5"/>
<path d="M48.6 192.3v2.6M50.7 190.2h10.5M52.1 192.8h3.5M59.1 193.7v26M113.7 185.2h4.5M113.7 186.7h4.5M116.1 185.2v1.5M116.1 190.2v8.6M50.7 223.2h10.5M102.1 233.7h3.5M109.1 225.3v10.5M109.1 233.7h1.5"/>
<path d="M110.6 226.8v9M114.1 233.7h8.6"/>
</g>
<g fill="#000" stroke="#000" stroke-width=".25">
<path d="M47.1 39.2l3.5-.6v1.2zM107.1 38.6l3.5 .6-3.5 .6zM113.9 25.2h1.2l-.6 3.5zM114.5 29.2l.6 3.5h-1.2zM297.2 39.2l3.5-.6v1.2zM329.7 38.6l3.5 .6-3.5 .6zM99.7 74.2l.5 3.5h-1.1zM100.7 65.4l3.5 .6-3.5 .5zM101.6 70.6l3.5 .6-3.5 .6zM108.3 71.2l3.5-.6v1.2zM109.2 66l3.5-.6v1.1zM133.6 73.2l.6 3.5h-1.2z"/>
<path d="M295.2 62.7l3.5-.6v1.2zM329.7 62.1l3.5 .6-3.5 .6zM75.2 83.7h1.1l-.6 3.5zM75.7 91.7l.6 3.5h-1.1zM99.1 88.7h1.1l-.5 3.5zM102.2 96.8l3.5 .6-3.5 .6zM107.8 97.4l3.5-.6v1.2zM133 88.7h1.2l-.6 3.5zM289.2 97.1l3.5 .6-3.5 .6zM295.2 97.7l3.5-.6v1.2zM340.2 83.7h1.2l-.6 3.5zM340.8 92.2l.6 3.5h-1.2z"/>
<path d="M41.6 116.3l3.5 .5-3.5 .6zM45.1 111.6l3.5-.6v1.2zM46.1 116.8l3.5-.5v1.1zM66.2 116.1h1.1l-.5 3.5zM100.7 106.5l3.5 .6-3.5 .6zM109.1 111l3.5 .6-3.5 .6zM109.2 107.1l3.5-.6v1.2zM66.8 120.6l.5 3.5h-1.1zM99.1 128.6l3.5 .6-3.5 .6zM109.1 129.2l3.5-.6v1.2zM122.1 123.1l.5 3.5h-1.1zM121.5 157.6h1.1l-.5 3.5z"/>
<path d="M45.1 168l3.5-.6v1.2zM61.6 167.4l3.5 .6-3.5 .6zM100.7 166.4l3.5 .5-3.5 .6zM109.2 166.9l3.5-.5v1.1zM41.6 192.2l3.5 .6-3.5 .6zM48.6 192.8l3.5-.6v1.2zM59.1 190.2l.5 3.5h-1.1zM115.5 181.7h1.2l-.6 3.5zM116.1 186.7l.6 3.5h-1.2zM58.5 219.7h1.1l-.5 3.5zM105.6 233.2l3.5 .5-3.5 .6zM110.6 233.7l3.5-.5v1.1z"/>
</g>
<g font-size="7">
<text x="289" y="270.6">Encapsulado Electrónica</text>
<text x="365.1" y="272.3">ENC-001</text>
</g>
<g font-size="4.9">
<text x="74.6" y="37.8">127</text>
<text x="113.1" y="39.4" transform="rotate(-90 113.1 39.4)">1</text>
<text x="312.5" y="37.8">72</text>
<text x="117.1" y="64.5">10</text>
<text x="311.5" y="61.2">76</text>
<text x="116.5" y="69.8">6.5</text>
<text x="98.2" y="85.9" transform="rotate(-90 98.2 85.9)">36</text>
<text x="132.1" y="85.4" transform="rotate(-90 132.1 85.4)">38</text>
<text x="117.4" y="96">4.2</text>
<text x="303.4" y="96.3">5</text>
<text x="74.3" y="102.6" transform="rotate(-90 74.3 102.6)">9</text>
<text x="117.1" y="105.6">10</text>
<text x="339.3" y="105.8" transform="rotate(-90 339.3 105.8)">10</text>
<text x="65.4" y="111.3" transform="rotate(-90 65.4 111.3)">2</text>
<text x="74.6" y="110.1">135</text>
<text x="54.3" y="115.5">2</text>
<text x="88.9" y="127.7">13</text>
<text x="120.6" y="144.8" transform="rotate(-90 120.6 144.8)">76</text>
<text x="52.4" y="166.5">40</text>
<text x="117.1" y="165.5">10</text>
<text x="34.2" y="191.4">7</text>
<text x="114.7" y="197.6" transform="rotate(-90 114.7 197.6)">3</text>
<text x="57.6" y="209.4" transform="rotate(-90 57.6 209.4)">66</text>
<text x="118.8" y="232.3">3</text>
<text x="231" y="248.5">TEI201</text>
<text x="255" y="248.5">Det. temp. baterías</text>
<text x="289" y="248.5">Grupo 13</text>
<text x="323" y="248.5">16-11-2026</text>
<text x="234.2" y="260.7">Unidades: mm</text>
<text x="289" y="258.6">Plano de fabricación</text>
<text x="350" y="258.6">Entrega / Version 2</text>
<text x="234.2" y="267.8">Escala: 1:1</text>
<text x="352.6" y="285.7">2</text>
<text x="360" y="285.5">16-11-2026</text>
<text x="399.1" y="285.7">1/1</text>
</g>
<g font-size="3.5">
<text x="39" y="8.8">1</text>
<text x="89" y="8.8">2</text>
<text x="139" y="8.8">3</text>
<text x="189" y="8.8">4</text>
<text x="239" y="8.8">5</text>
<text x="289" y="8.8">6</text>
<text x="339" y="8.8">7</text>
<text x="389" y="8.8">8</text>
<text x="16.3" y="30.2">A</text>
<text x="411.3" y="30.2">A</text>
<text x="16.3" y="78">B</text>
<text x="411.3" y="78">B</text>
<text x="16.2" y="125.9">C</text>
<text x="411.2" y="125.9">C</text>
<text x="16.2" y="173.7">D</text>
<text x="411.2" y="173.7">D</text>
<text x="16.3" y="221.6">E</text>
<text x="411.3" y="221.6">E</text>
<text x="16.4" y="269.4">F</text>
<text x="411.4" y="269.4">F</text>
<text x="39" y="290.8">1</text>
<text x="89" y="290.8">2</text>
<text x="139" y="290.8">3</text>
<text x="189" y="290.8">4</text>
<text x="239" y="290.8">5</text>
<text x="289" y="290.8">6</text>
<text x="339" y="290.8">7</text>
<text x="389" y="290.8">8</text>
</g>
<g font-size="2.5">
<text x="231" y="242.9">Dept.</text>
<text x="255" y="242.9">Technical reference</text>
<text x="289" y="242.9">Created by</text>
<text x="350" y="242.9">Approved by</text>
<text x="289" y="252.8">Document type</text>
<text x="350" y="252.8">Document status</text>
<text x="289" y="262.9">Title</text>
<text x="350" y="262.9">DWG No.</text>
<text x="350" y="279.9">Rev.</text>
<text x="360" y="279.9">Date of issue</text>
<text x="396" y="279.9">Sheet</text>
</g>
</svg>
